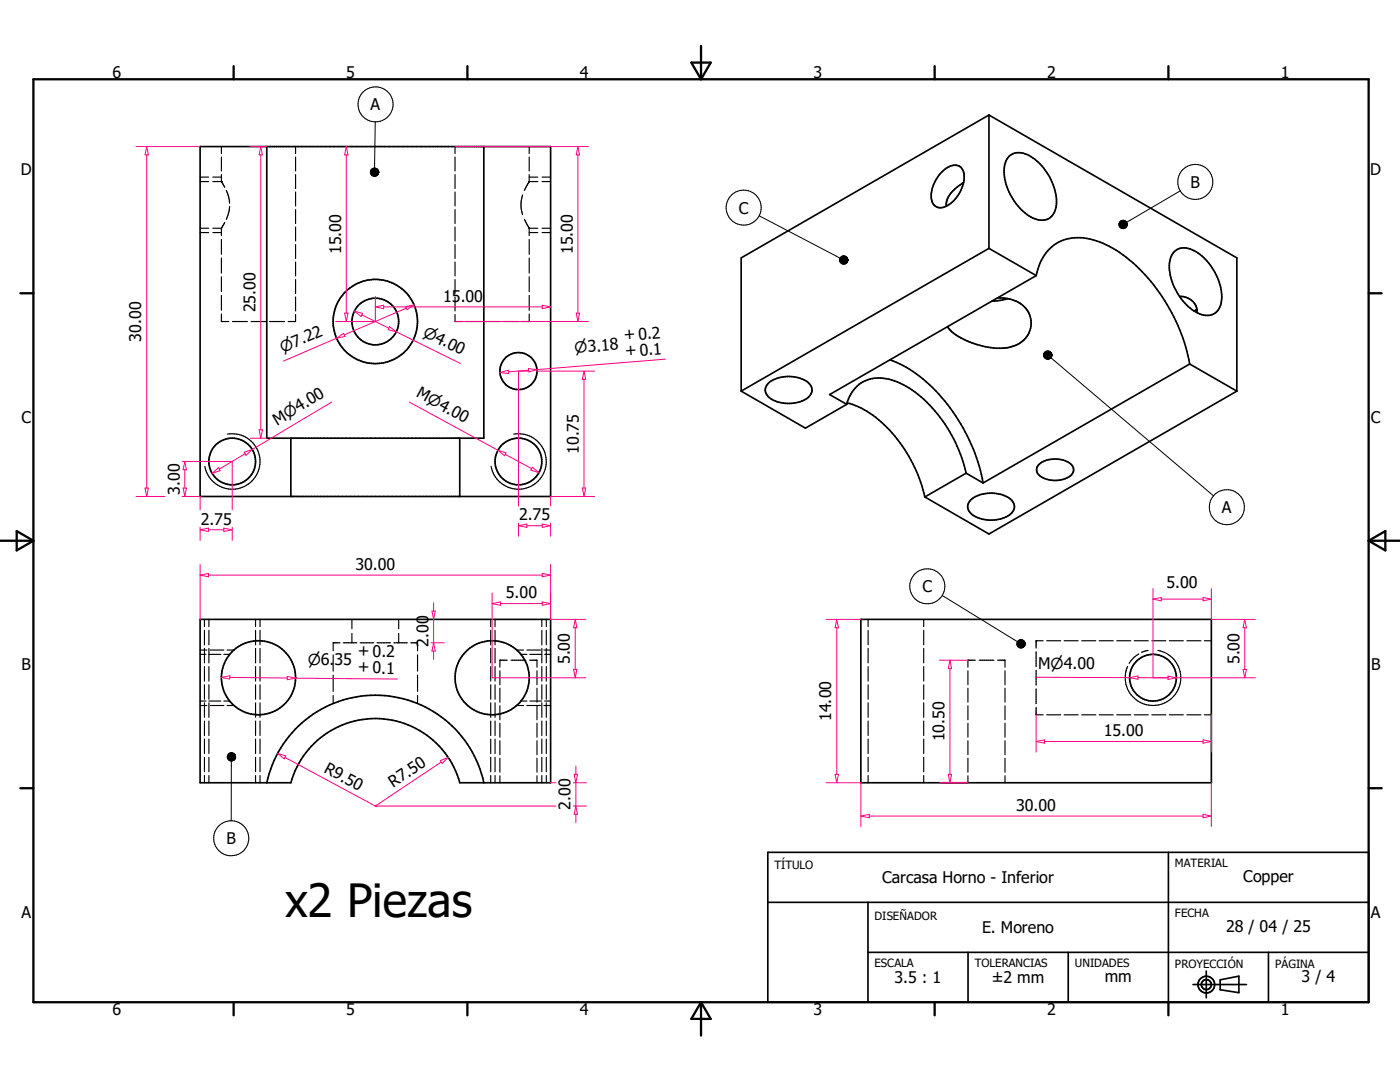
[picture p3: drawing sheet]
<svg xmlns="http://www.w3.org/2000/svg" width="279mm" height="216mm" viewBox="0 0 279 216" stroke-linecap="round" stroke-linejoin="round" font-family="sans-serif">
<g fill="none" stroke="#000" stroke-width=".23">
<path d="M39.9 36.2h1.7M39.9 35.3h1.7M42.5 36.2h1.7M42.5 35.3h1.7M44.2 36.2h.1M44.2 29.2v1.4M44.2 31.3v2.8M44.2 34.8v1.5l.6 1.1M45.2 38l.4 1.3 .2 1.2M59 29.2v1.4M59 31.3v2.8M59 34.8v2.8"/>
<path d="M59 38.3v2.8M90.8 29.2v1.4M90.8 31.3v2.8M90.8 34.8v2.8M90.8 38.3v2.8M104.3 38.9a6 6 0 0 0 0 4M105.6 36.2h.1M105.6 36.3l-.9 1.7M105.6 29.2v1.4M105.6 31.3v2.8M105.6 34.8v1.4M105.6 36.2h1.7"/>
<path d="M105.6 35.3h1.7M108.2 36.2h1.7M108.2 35.3h1.7M39.9 45.5h1.7M39.9 46.4h1.7M42.5 45.5h1.7M42.5 46.4h1.7M44.2 47.8v3M44.2 51.5v3M44.2 55.2v3M44.2 59v2.9M44.8 44.4l-.6 1.1v1.5"/>
<path d="M45.8 41.2l-.2 1.3-.4 1.3M59 41.8v2.8M59 45.3v2.8M59 48.8v2.8M59 52.3v2.8M59 55.8v2.8M59 59.3v2.8M90.8 41.8v2.8M90.8 45.3v2.8M90.8 48.8v2.8M90.8 52.3v2.8M90.8 55.8v2.8"/>
<path d="M90.8 59.3v2.8M104.7 43.8l.9 1.7M105.6 45.5v1.5M105.6 47.8v3M105.6 51.5v3M105.6 55.2v3M105.6 59v2.9M105.6 45.5h1.7M105.6 46.4h1.7M108.2 45.5h1.7M108.2 46.4h1.7M44.2 62.7v1.5h1.5"/>
<path d="M46.4 64.2h3M50.1 64.2h3M53.8 64.2h3M59 62.8v1.4h-1.5M90.8 62.8v1.4h1.5M93 64.2h3M96.7 64.2h3M100.5 64.2h2.9M104.1 64.2h1.5M105.6 64.2h.1M105.6 62.7v1.5M45.4 86.6a5.5 5.5 0 0 1 6.4 4.5 5.5 5.5 0 0 1-4.5 6.4 5.5 5.5 0 0 1-6.4-4.5"/>
<path d="M102.5 86.6a5.5 5.5 0 0 1 6.4 4.5 5.5 5.5 0 0 1-4.5 6.4 5.5 5.5 0 0 1-6.4-4.5M39.9 139.9h1.2M39.9 130.6h1.2M39.9 129.7h1.4M40.8 123.6v1.4M40.8 125.8v2.9M40.8 129.4v2.9M40.8 133v2.9M40.8 136.6v2.9M41.7 139.9h2.4M41.7 130.6h2.4M41.7 123.6v1.4"/>
<path d="M41.7 125.8v2.9M41.7 129.4v2.9M41.7 133v2.9M41.7 136.6v2.9M41.9 129.7h2.8M44.7 139.9h1.1M44.7 130.6h1.1M45.3 129.7h1.4M51 123.6v1.4M51 125.8v2.9M51 129.4v2.9M51 133v2.9"/>
<path d="M51 136.6v2.9M51.9 123.6v1.4M51.9 125.8v2.9M51.9 129.4v2.9M51.9 133v2.9M51.9 136.6v2.9M66.5 130.7v3.2M66.5 134.7v3.3M66.5 138.8v1.6M67.8 128.3h-1.3v1.6M68.5 128.3h2.7M70.2 123.6v1.9"/>
<path d="M70.2 126.4v1.9M71.9 128.3h2.7M75.2 128.3h2.7M78.6 128.3h2.7M79.6 123.6v1.9M79.6 126.4v1.9M82 128.3h1.3v1.6M83.3 130.7v3.2M83.3 134.7v3.3M83.3 138.8v1.6M97.9 123.6v1.4M97.9 125.8v2.9"/>
<path d="M97.9 129.4v2.9M97.9 133v2.9M97.9 136.6v2.9M98.8 123.6v1.4M98.8 125.8v2.9M98.8 129.4v2.9M98.8 133v2.9M98.8 136.6v2.9M99.8 133.8v2.8M99.8 137.3v2.8M101.2 131.7h-1.4v1.4M102 131.7h3"/>
<path d="M103.1 129.7h1.4M104 139.9h1.2M104 130.6h1.2M105.2 129.7h2.7M105.7 131.7h1.5v1.4M105.7 139.9h2.4M105.7 130.6h2.4M107.2 133.8v2.8M107.2 137.3v2.8M108.1 123.6v1.4M108.1 125.8v2.9M108.1 129.4v2.9"/>
<path d="M108.1 133v2.9M108.1 136.6v2.9M108.5 129.7h1.4M108.7 139.9h1.2M108.7 130.6h1.2M109 123.6v1.4M109 125.8v2.9M109 129.4v2.9M109 133v2.9M109 136.6v2.9M173.3 123.6v1.4M173.3 125.8v2.9"/>
<path d="M173.3 129.4v2.9M173.3 133v2.9M173.3 136.6v2.9M184.3 123.6v1.4M184.3 125.8v2.9M184.3 129.4v2.9M184.3 133v2.9M184.3 136.6v2.9M193.2 133.8v2.8M193.2 137.3v2.8M194.6 131.7h-1.4v1.4M195.4 131.7h3"/>
<path d="M199.1 131.7h1.5v1.4M200.6 133.8v2.8M200.6 137.3v2.8M206.8 127.9h.1M206.8 127.9v1.4M206.8 130.1v2.9M206.8 133.7v3M206.8 137.5v2.9M206.8 127.9h1.4M208.9 127.9h2.8M212.4 127.9h2.8M215.9 127.9h2.8"/>
<path d="M219.4 127.9h2.8M222.9 127.9h2.8M226.4 127.9h2.8M227.3 130.5a5.3 5.3 0 0 0-2 1.9M229.1 129.8l-1.3 .4M229.9 127.9h2.8M231.1 129.8a5.5 5.5 0 0 1 4.4 6.8 5.5 5.5 0 0 1-7.2 3.9 5.5 5.5 0 0 1-3.3-7.5M233.4 127.9h2.8M236.9 127.9h2.8M240.4 127.9h1.4M39.9 140.8h1.4M40.8 140.2v2.9"/>
<path d="M40.8 143.9v2.9M40.8 147.5v2.9M40.8 151.1v2.9M40.8 154.7v1.5M41.7 140.2v2.9M41.7 143.9v2.9M41.7 147.5v2.9M41.7 151.1v2.9M41.7 154.7v1.5M41.9 140.8h2.8M45.3 140.8h1.4M51 140.2v2.9"/>
<path d="M51 143.9v2.9M51 147.5v2.9M51 151.1v2.9M51 154.7v1.5M51.9 140.2v2.9M51.9 143.9v2.9M51.9 147.5v2.9M51.9 151.1v2.9M51.9 154.7v1.5M97.9 140.2v2.9M97.9 143.9v2.9M97.9 147.5v2.9"/>
<path d="M97.9 151.1v2.9M97.9 154.7v1.5M98.8 140.2v2.9M98.8 143.9v2.9M98.8 147.5v2.9M98.8 151.1v2.9M98.8 154.7v1.5M99.8 140.8v2.8M99.8 144.3v2.8M99.8 147.8v2.8M99.8 151.3v2.8M99.8 154.8v1.4"/>
<path d="M103.1 140.8h1.4M105.2 140.8h2.7M107.2 140.8v2.8M107.2 144.3v2.8M107.2 147.8v2.8M107.2 151.3v2.8M107.2 154.8v1.4M108.1 140.2v2.9M108.1 143.9v2.9M108.1 147.5v2.9M108.1 151.1v2.9M108.1 154.7v1.5"/>
<path d="M108.5 140.8h1.4M109 140.2v2.9M109 143.9v2.9M109 147.5v2.9M109 151.1v2.9M109 154.7v1.5M173.3 140.2v2.9M173.3 143.9v2.9M173.3 147.5v2.9M173.3 151.1v2.9M173.3 154.7v1.5M184.3 140.2v2.9"/>
<path d="M184.3 143.9v2.9M184.3 147.5v2.9M184.3 151.1v2.9M184.3 154.7v1.5M193.2 140.8v2.8M193.2 144.3v2.8M193.2 147.8v2.8M193.2 151.3v2.8M193.2 154.8v1.4M200.6 140.8v2.8M200.6 144.3v2.8M200.6 147.8v2.8"/>
<path d="M200.6 151.3v2.8M200.6 154.8v1.4M206.8 141.1v1.5h1.4M208.9 142.6h2.8M212.4 142.6h2.8M215.9 142.6h2.8M219.4 142.6h2.8M222.9 142.6h2.8M226.4 142.6h2.8M229.9 142.6h2.8M233.4 142.6h2.8M236.9 142.6h2.8"/>
<path d="M240.4 142.6h1.4"/>
</g>
<g fill="none" stroke="#000" stroke-width=".33">
<path d="M39.9 29.2h70v69.9h-70zM53.2 29.2v58.2h43.4v-58.2M187.9 34.4a2.98 2.98 0 0 1 3.7-1.2 3.2 3.2 0 0 1 .6 3.6 6.1 6.1 0 0 1-4.6 4.7 1.91 1.91 0 0 1-1.8-2 7.2 7.2 0 0 1 2.1-5.1zM192.3 36.4a6.2 6.2 0 0 0-3.4 4.1v.7M197.4 23l-49.5 28.5v26.5M197.4 23l49.4 28.5v26.5M197.4 23v26.6M201.4 31.2a3.4 3.4 0 0 1 4.3 0 11.2 11.2 0 0 1 5.1 9.9 3 3 0 0 1-4.7 2.4 10.9 10.9 0 0 1-5.6-10.7l.3-.8zM197.4 49.6l9.4 5.4M197.4 49.6l-49.5 28.4M199 59.5h1.1a5.6 5.6 0 0 1 5.7 4.4 5.3 5.3 0 0 1-5.6 5.6 16.8 16.8 0 0 1-8.6-2.2l-1.6-1-.9-1.1M201.1 59.6l-1.5 .3-1.7 .2"/>
<path d="M206.8 55a8.5 8.5 0 0 1 7.1-7.5 14.1 14.1 0 0 1 9.5 2.9 35.9 35.9 0 0 1 14 22.2M206.8 55l-41.2 23.7 3.4 2M234.4 50.2a3.2 3.2 0 0 1 3.9-.2 11 11 0 0 1 5.4 10.5 2.97 2.97 0 0 1-4.6 2 11.3 11.3 0 0 1-5.7-10l.2-1.1zM235.4 59.2a3 3 0 0 1 3.5 3.2M147.9 78l12.8 7.4 8.3-4.7M153.3 76.5a6.7 6.7 0 0 1 8.2 0 1.84 1.84 0 0 1-.5 3 6.9 6.9 0 0 1-7.7-.4 1.74 1.74 0 0 1 0-2.6zM177.6 71.8a26.9 26.9 0 0 1 12.6 10.4 35 35 0 0 1 6 14.2M237.4 72.6l9.4 5.4M237.4 72.6l-41.2 23.8M238.9 61.8l-.6 .3M246.8 78l-49.4 28.6-12.8-7.4M58 87.4v11.7"/>
<path d="M91.8 87.4v11.7M169 80.7a6.6 6.6 0 0 1 8.4-5 19.6 19.6 0 0 1 10.2 7.6 28.7 28.7 0 0 1 5.2 11.1M169.1 80.4a17.4 17.4 0 0 1 8.5 5.5 29.8 29.8 0 0 1 7 13.3M192.8 94.4l-8.2 4.8M192.8 94.4l3.4 2M193.7 99.8a6.7 6.7 0 0 1 8.2 0 1.95 1.95 0 0 1-.8 3.2 6.8 6.8 0 0 1-7.4-.6 1.74 1.74 0 0 1 0-2.6zM207.3 92.8a5.3 5.3 0 0 1 6.6 0 1.6 1.6 0 0 1-1 2.6 5.2 5.2 0 0 1-5.8-.9 1.39 1.39 0 0 1 .2-1.7zM39.9 123.6h70v32.6h-18.1a17.5 17.5 0 0 0-16.9-12.8 17.5 17.5 0 0 0-16.9 12.8h-18.1zM171.8 123.6h70v32.6h-70zM53.2 156.2a22.2 22.2 0 0 1 21.7-17.5 22.2 22.2 0 0 1 21.7 17.5M153.2 170.1h119.9v29.9h-119.9zM233.2 170.1v29.9"/>
<path d="M153.2 180.1h119.9M173.2 190h99.9M173.2 180.1v19.9M193.2 190v10M213.2 190v10M238.1 196.5h10.6M240.7 193.8v5.3M243.5 195.5l3.7-.7v3.3l-3.7-.6zM253.1 190v10"/>
<circle cx="74.9" cy="64.2" r="8.4"/>
<circle cx="74.9" cy="64.2" r="4.7"/>
<circle cx="103.5" cy="74" r="3.7"/>
<circle cx="46.4" cy="92.1" r="4.7"/>
<circle cx="103.5" cy="92.1" r="4.7"/>
<circle cx="51.6" cy="135.2" r="7.4"/>
<circle cx="98.2" cy="135.2" r="7.4"/>
<circle cx="230.1" cy="135.2" r="4.7"/>
<circle cx="240.7" cy="196.5" r="1.66"/>
<circle cx="240.8" cy="196.5" r=".99"/>
</g>
<g fill="none" stroke="#000" stroke-width=".46">
<path d="M6.7 15.8h266.4v184.2h-266.4zM46.6 13.2v2.6M93.3 13.2v2.6M138 12.5h3.8l-1.9 3.3zM139.9 9.2v6.6M186.5 13.2v2.6M233.2 13.2v2.6M4.1 58.5h2.6M273.1 58.5h2.6M0 107.9h6.7M3.3 106l3.4 1.9-3.4 1.9zM273.1 107.9h6.3"/>
<path d="M273.1 107.9l3.4-1.9v3.8zM4.1 157.3h2.6M273.1 157.3h2.6M46.6 200v2.6M93.3 200v2.6M139.9 200v6.6M139.9 200l1.9 3.3h-3.8zM186.5 200v2.6M233.2 200v2.6"/>
</g>
<g fill="none" stroke="#ff0080" stroke-width=".2">
<path d="M27.2 29.2h12.7M29.3 29.2l.3 1.7h-.7zM29.3 30.9v66.5M49.9 29.2h3.3M52 29.2l.4 1.7h-.7zM52 30.9v54.9M69.1 29.2l.3 1.7h-.6zM69.1 30.9v31.6M90.8 29.2h26.6M115.3 29.2l.4 1.7h-.7zM115.3 30.9v31.6M74.9 59.1v5.1h-7.9"/>
<path d="M67.2 67.5l1.4-1 .2 .6zM67.2 67.5l-10.6 4.6M68.8 62.5h.6l-.3 1.7zM70.7 62.1l1.7 .4-.3 .6zM72.2 62.8l5.4 2.7M74.9 61.2l1.7-.3v.7zM76.6 61.2h31.6M77.7 65.2l1.4 1-1.6-.4zM79.1 66.2l12.8 6.3M81 61.2l1.6-.4-1.4 1zM81.1 61.5l-12.4 5.3M90.8 64.2h26.6"/>
<path d="M99.8 74.3l1.6-.4 .1 .6zM105.5 73.5l1.7 .3-1.7 .4zM105.5 73.9l-4.1 .3M105.6 74.1h-2.1v26.9M107.1 74.1h11.6M108.2 60.9l1.7 .3-1.7 .4zM115 62.5h.7l-.4 1.7zM116.6 74.1l.3 1.6h-.7zM116.6 75.7v21.7M132.8 71.7l-25.6 2.1M27.2 99.1h5.7M28.9 97.4h.7l-.3 1.7z"/>
<path d="M36.4 99.1h3.5v2.7M36.4 92.1h9.9v9.7M36.6 97.4h.6l-.3 1.7zM36.9 92.1l.3 1.6h-.6zM36.9 93.7v3.7M42.3 94.5l1.3-1.2 .3 .6zM48.7 90.3l1.6-.6-1.2 1.1zM48.9 90.5l-5.1 3.1M49.9 87.4h3.3M51.7 85.8h.7l-.4 1.6zM66.2 80.2l-15.9 9.5M81.7 80.2l17.7 9.6"/>
<path d="M99.4 89.8l1.6 .6-.3 .5zM100.8 90.7l5.3 2.8M106.3 93.2l1.3 1.1-1.7-.5zM116.2 97.4h.7l-.3 1.7zM118.7 99.1h-8.8v1.9M39.9 114.8l1.7-.4v.7zM39.9 105.7l1.7-.3v.6zM39.9 105.2v2.6M39.9 112.6v11M41.6 114.8h66.6M41.6 105.7h3.1M44.7 105.4l1.6 .3-1.6 .3z"/>
<path d="M46.3 105.2v2.6M98.2 118.3v16.9h18.7M103.5 104.9l1.6-.3v.6zM103.5 104.4v2.6M105.1 104.9h3.1M108.2 104.6l1.7 .3-1.7 .3zM108.2 114.4l1.7 .4-1.7 .3zM109.9 104.4v2.6M109.9 112.6v11h7M230.1 117.4v17.8h3.1M230.1 119.6l1.7-.4v.7zM231.8 119.6h8.3"/>
<path d="M240.1 119.2l1.7 .4-1.7 .3zM241.8 117.4v6.2h8.7M44.2 135.2l1.7-.4-.1 .7zM45.9 135.2l11.4 .1M57.3 135l1.7 .3-1.7 .3zM59 135.3l20.3 .2M86 128.3h2.6M86.2 121.9h.7l-.4 1.7zM86.5 128.3l.4 1.6h-.7zM86.5 120.3v1.6M86.5 123.6v4.7M86.5 129.9v1.7"/>
<path d="M98.2 120.4l1.7-.3v.7zM99.9 120.4h8.3M108.2 120.1l1.7 .3-1.7 .4zM114.5 133.6h.6l-.3 1.6zM114.8 123.6l.3 1.7h-.6zM114.8 125.3v8.3M164.9 123.6h6.9M167 123.6l.3 1.7h-.6zM167 125.3v29.2M187.5 131.7h5.7M189.6 131.7l.3 1.7h-.6zM189.6 133.4v21.1"/>
<path d="M206.7 135.1l18.7 .1M225.4 135.2l1.7-.3v.6zM227.1 135.2h6M233.1 134.9l1.7 .3-1.7 .4zM234.7 135.2h15.8M248.1 133.6h.6l-.3 1.6zM248.4 123.6l.3 1.7h-.6zM248.4 125.3v8.3M55.4 150.3l1.6 .5-.3 .6zM56.9 151.1l18 9.7M87.9 151.8l1.5-.7-1.2 1.2zM88.1 152.1l-13.2 8.7"/>
<path d="M109.9 156.2h1.1M114.4 156.2h2.6M114.6 154.5h.7l-.4 1.7zM114.9 152.9v1.6M114.9 156.2v4.6M164.9 156.2h6.9v8.7M166.7 154.5h.6l-.3 1.7zM187.5 156.2h5.7M189.3 154.5h.6l-.3 1.7zM206.8 148l1.7-.4v.7zM206.8 142.6v7.5M208.5 148h31.6"/>
<path d="M240.1 147.6l1.7 .4-1.7 .3zM241.8 142.6v7.5M241.8 156.2v8.7M74.9 160.8h.1M74.9 160.8h36.1M114.4 160.8h2.6M114.9 160.8l.4 1.7h-.7zM114.9 162.5v1.7M171.8 162.8l1.7-.3v.7zM173.5 162.8h66.6M240.1 162.5l1.7 .3-1.7 .4z"/>
</g>
<g fill="none" stroke="#000" stroke-width=".2">
<path d="M74.9 24.3l-.1 9.2M235.5 38.1l-10.7 6.3M151.5 43.1l16.1 8.4M209.7 71.4l32.5 27.5M188 118.8l15 9.2M46.2 151.8l-.1 12"/>
<circle cx="74.9" cy="20.8" r="3.5"/>
<circle cx="238.6" cy="36.3" r="3.5"/>
<circle cx="148.4" cy="41.4" r="3.5"/>
<circle cx="185.1" cy="117" r="3.5"/>
<circle cx="244.9" cy="101.2" r="3.5"/>
<circle cx="46.1" cy="167.3" r="3.5"/>
</g>
<g fill="#000" stroke="#000" stroke-width=".2">
<path d="M75.5 34l.1 .4zM75.4 33.8l.2 .6zM75.3 33.7l.3 .7zM75.1 33.6l.5 .8zM75 33.6h.1l.5 .8zM74.8 33.5l.2 .1 .6 .8zM74.6 33.5h.2l.8 .9zM74.4 33.6l.2-.1 1 .9zM74.3 33.7l.1-.1 1.2 .8zM74.1 33.8l.2-.1 1.3 .7zM74.1 33.8l1.5 .6-1.6-.5zM74 33.9l1.6 .5-1.7-.3z"/>
<path d="M73.9 34.1l1.7 .3-1.7-.1zM73.9 34.3l1.7 .1-1.7 .1zM73.9 34.5l1.7-.1-1.7 .2zM73.9 34.6l1.7-.2-1.6 .4zM74 34.8l1.6-.4-1.5 .5zM74.1 34.9l1.5-.5-1.3 .6zM74.3 35l1.3-.6-1.2 .7zM74.4 35.1l1.2-.7-1 .8zM74.6 35.2l1-.8-.8 .8zM75.6 34.4l-.6 .8h-.2zM75.6 34.4l-.6 .8zM75.6 34.4l-.5 .7z"/>
<path d="M75.6 34.4l-.3 .6zM75.6 34.4l-.2 .5zM75.6 34.4l-.1 .3zM75.6 34.4l-.1 .1zM169.1 51.5l.1 .4zM169.1 51.4l.1 .5zM168.9 51.3l.3 .6zM168.8 51.2l.4 .7zM168.6 51.1l.6 .8zM168.4 51.1h.2l.6 .8zM168.2 51.1h.2l.8 .8zM168.1 51.1h.1l1 .8z"/>
<path d="M167.9 51.2l.2-.1 1.1 .8zM167.8 51.3l.1-.1 1.3 .7zM167.8 51.3l1.4 .6-1.5-.4zM167.7 51.5l1.5 .4-1.6-.3zM167.6 51.6l1.6 .3-1.6-.1zM167.6 51.8l1.6 .1-1.6 .1zM167.6 52l1.6-.1-1.6 .2zM167.6 52.1l1.6-.2-1.5 .4zM167.7 52.3l1.5-.4-1.4 .6zM167.8 52.5l1.4-.6-1.3 .7zM167.9 52.6l1.3-.7-1.1 .8zM168.1 52.7l1.1-.8-1 .8z"/>
<path d="M168.2 52.7l1-.8-.8 .8zM169.2 51.9l-.6 .8h-.2zM169.2 51.9l-.4 .7-.2 .1zM169.2 51.9l-.4 .7zM169.2 51.9l-.3 .6zM169.2 51.9l-.1 .5zM169.2 51.9l-.1 .3zM169.2 51.9v.2zM224.9 44.4v.4zM224.8 44.3l.1 .5zM224.7 44.2l.2 .6zM224.5 44l.4 .8z"/>
<path d="M224.3 44l.6 .8zM224.2 43.9l.1 .1 .6 .8zM224 44l.2-.1 .7 .9zM223.8 44h.2l.9 .8zM223.6 44.1l.2-.1 1.1 .8zM223.6 44.1l1.3 .7-1.4-.6zM223.5 44.2l1.4 .6-1.5-.4zM223.4 44.4l1.5 .4-1.6-.3zM223.3 44.5l1.6 .3-1.6-.1zM223.3 44.7l1.6 .1-1.6 .1zM223.3 44.9l1.6-.1-1.6 .2zM223.3 45l1.6-.2-1.5 .4z"/>
<path d="M223.4 45.2l1.5-.4-1.4 .6zM223.5 45.4l1.4-.6-1.3 .7zM223.6 45.5l1.3-.7-1.1 .7zM223.8 45.5l1.1-.7-.9 .8zM224 45.6l.9-.8-.7 .8zM224.9 44.8l-.6 .8h-.1zM224.9 44.8l-.6 .8zM224.9 44.8l-.4 .7zM224.9 44.8l-.2 .6zM224.9 44.8l-.1 .5zM224.9 44.8v.3zM224.9 44.8v.2z"/>
<path d="M209.9 70.5v.4zM209.8 70.4l.1 .5zM209.6 70.2l.3 .7zM209.5 70.1l.4 .8zM209.3 70l.6 .9zM209.1 70h.2l.6 .9zM209 70h.1l.8 .9zM208.8 70.1l.2-.1 .9 .9zM208.6 70.2l.2-.1 1.1 .8zM208.5 70.3l.1-.1 1.3 .7zM208.5 70.3l1.4 .6-1.5-.5zM208.4 70.4l1.5 .5-1.6-.3z"/>
<path d="M208.3 70.6l1.6 .3-1.6-.1zM208.3 70.8l1.6 .1h-1.6zM208.3 70.9h1.6l-1.6 .2zM208.3 71.1l1.6-.2-1.5 .4zM208.4 71.3l1.5-.4-1.4 .5zM208.5 71.4l1.4-.5-1.3 .6zM208.6 71.5l1.3-.6-1.1 .7zM208.8 71.6l1.1-.7-.9 .8zM209 71.7l.9-.8-.8 .8zM209.9 70.9l-.8 .8zM209.9 70.9l-.6 .7zM209.9 70.9l-.4 .7z"/>
<path d="M209.9 70.9l-.3 .6zM209.9 70.9l-.1 .5zM209.9 70.9v.3zM209.9 70.9v.1zM204.5 128.1l.1 .4zM204.4 128l.2 .5zM204.3 127.8l.3 .7zM204.1 127.7l.5 .8zM204 127.7l.6 .8zM203.8 127.7h.2l.6 .8zM203.6 127.7h.2l.8 .8zM203.4 127.7h.2l1 .8z"/>
<path d="M203.3 127.8l.1-.1 1.2 .8zM203.1 127.9l.2-.1 1.3 .7zM203.1 127.9l1.5 .6-1.6-.5zM203 128l1.6 .5-1.6-.3zM203 128.2l1.6 .3-1.7-.1zM202.9 128.4l1.7 .1-1.7 .1zM202.9 128.6l1.7-.1-1.6 .2zM203 128.7l1.6-.2-1.6 .4zM203 128.9l1.6-.4-1.5 .5zM203.1 129l1.5-.5-1.3 .6zM203.3 129.1l1.3-.6-1.2 .8zM203.4 129.3l1.2-.8-1 .8z"/>
<path d="M203.6 129.3l1-.8-.8 .8zM204.6 128.5l-.6 .8h-.2zM204.6 128.5l-.6 .8zM204.6 128.5l-.5 .7zM204.6 128.5l-.3 .6zM204.6 128.5l-.2 .5zM204.6 128.5l-.1 .3zM204.6 128.5v.1zM46.9 150.7l.1 .3zM46.9 150.5l.1 .5zM46.7 150.4l.3 .6zM46.6 150.3l.4 .7z"/>
<path d="M46.4 150.2l.6 .8zM46.2 150.2h.2l.6 .8zM46 150.2h.2l.8 .8zM45.9 150.2h.1l1 .8zM45.7 150.3l.2-.1 1.1 .8zM45.6 150.5l.1-.2 1.3 .7zM45.6 150.5l1.4 .5-1.5-.4zM45.5 150.6l1.5 .4-1.6-.2zM45.4 150.8l1.6 .2-1.6-.1zM45.4 150.9l1.6 .1-1.6 .1zM45.4 151.1l1.6-.1-1.6 .3zM45.4 151.3l1.6-.3-1.5 .5z"/>
<path d="M45.5 151.5l1.5-.5-1.4 .6zM45.6 151.6l1.4-.6-1.3 .7zM45.7 151.7l1.3-.7-1.1 .8zM45.9 151.8l1.1-.8-1 .8zM46 151.8l1-.8-.8 .8zM47 151l-.6 .8h-.2zM47 151l-.4 .8h-.2zM47 151l-.4 .8zM47 151l-.3 .7zM47 151l-.1 .5zM47 151l-.1 .4zM47 151v.2z"/>
</g>
<text font-size="9.1" x="56.9" y="183">x2 Piezas</text>
<g font-size="3.2">
<text x="22.5" y="15.6">6</text>
<text x="69.1" y="15.6">5</text>
<text x="115.7" y="15.6">4</text>
<text x="162.3" y="15.6">3</text>
<text x="209" y="15.6">2</text>
<text x="255.6" y="15.6">1</text>
<text x="74" y="22">A</text>
<text x="4.1" y="35">D</text>
<text x="273.5" y="35">D</text>
<text x="237.6" y="37.5">B</text>
<text x="147.4" y="42.6">C</text>
<text x="68.1" y="50.7" transform="rotate(-90 68.1 50.7)">15.00</text>
<text x="114.3" y="50.7" transform="rotate(-90 114.3 50.7)">15.00</text>
<text x="51" y="62.3" transform="rotate(-90 51 62.3)">25.00</text>
<text x="88.4" y="60.2">15.00</text>
<text x="28.2" y="68.2" transform="rotate(-90 28.2 68.2)">30.00</text>
<text x="124.5" y="67.9" transform="rotate(-5 124.5 67.9)">+ 0.2</text>
<text x="124.8" y="71" transform="rotate(-5 124.8 71)">+ 0.1</text>
<text x="82.9" y="79.1" transform="rotate(29 82.9 79.1)">Mn4.00</text>
<text x="4.3" y="84.4">C</text>
<text x="55.3" y="84.9" transform="rotate(-31 55.3 84.9)">Mn4.00</text>
<text x="273.6" y="84.4">C</text>
<text x="115.5" y="90.6" transform="rotate(-90 115.5 90.6)">10.75</text>
<text x="35.9" y="98.7" transform="rotate(-90 35.9 98.7)">3.00</text>
<text x="40" y="104.7">2.75</text>
<text x="103.6" y="103.8">2.75</text>
<text x="243.8" y="102.4">A</text>
<text x="70.9" y="113.7">30.00</text>
<text x="101" y="119.4">5.00</text>
<text x="184.1" y="118.2">C</text>
<text x="232.8" y="117.3">5.00</text>
<text x="71.4" y="130.9" transform="rotate(1 71.4 130.9)">+ 0.2</text>
<text x="85.5" y="129" transform="rotate(-90 85.5 129)">2.00</text>
<text x="4.3" y="133.7">B</text>
<text x="64" y="132.7" transform="rotate(1 64 132.7)">6.35</text>
<text x="71.4" y="134.1" transform="rotate(1 71.4 134.1)">+ 0.1</text>
<text x="113.8" y="132.5" transform="rotate(-90 113.8 132.5)">5.00</text>
<text x="207.2" y="133.6">Mn4.00</text>
<text x="247.4" y="132.5" transform="rotate(-90 247.4 132.5)">5.00</text>
<text x="273.6" y="133.7">B</text>
<text x="165.9" y="143.8" transform="rotate(-90 165.9 143.8)">14.00</text>
<text x="188.5" y="148" transform="rotate(-90 188.5 148)">10.50</text>
<text x="220.3" y="146.9">15.00</text>
<text x="64.5" y="154" transform="rotate(28 64.5 154)">R9.50</text>
<text x="78.4" y="157.2" transform="rotate(-34 78.4 157.2)">R7.50</text>
<text x="113.9" y="161.6" transform="rotate(-90 113.9 161.6)">2.00</text>
<text x="202.8" y="161.8">30.00</text>
<text x="45.2" y="168.4">B</text>
<text x="176.1" y="176.2">Carcasa Horno - Inferior</text>
<text x="248.1" y="175.9">Copper</text>
<text x="4.3" y="183.1">A</text>
<text x="273.6" y="183.1">A</text>
<text x="196" y="186.1">E. Moreno</text>
<text x="244.7" y="186">28 / 04 / 25</text>
<text x="178.5" y="196.1">3.5 : 1</text>
<text x="198" y="196.2">±2 mm</text>
<text x="220.5" y="195.9">mm</text>
<text x="259.8" y="196">3 / 4</text>
<text x="22.5" y="202.6">6</text>
<text x="69.1" y="202.6">5</text>
<text x="115.7" y="202.6">4</text>
<text x="162.3" y="202.6">3</text>
<text x="209" y="202.6">2</text>
<text x="255.6" y="202.6">1</text>
</g>
<g font-size="3">
<text x="56.4" y="70.4" transform="rotate(-23 56.4 70.4)">n7.22</text>
<text x="84.2" y="67" transform="rotate(26 84.2 67)">n4.00</text>
<text x="114.7" y="70.5" transform="rotate(-5 114.7 70.5)">n3.18</text>
<text x="61.4" y="132.7">n</text>
</g>
<g font-size="2.3">
<text x="154.6" y="173.4">TÍTULO</text>
<text x="234.5" y="173.1">MATERIAL</text>
<text x="174.5" y="183.6">DISEÑADOR</text>
<text x="234.5" y="183">FECHA</text>
<text x="174.5" y="193">ESCALA</text>
<text x="194.5" y="193">TOLERANCIAS</text>
<text x="214.5" y="193">UNIDADES</text>
<text x="234.5" y="193.1">PROYECCIÓN</text>
<text x="254.5" y="193.1">PÁGINA</text>
</g>
</svg>
